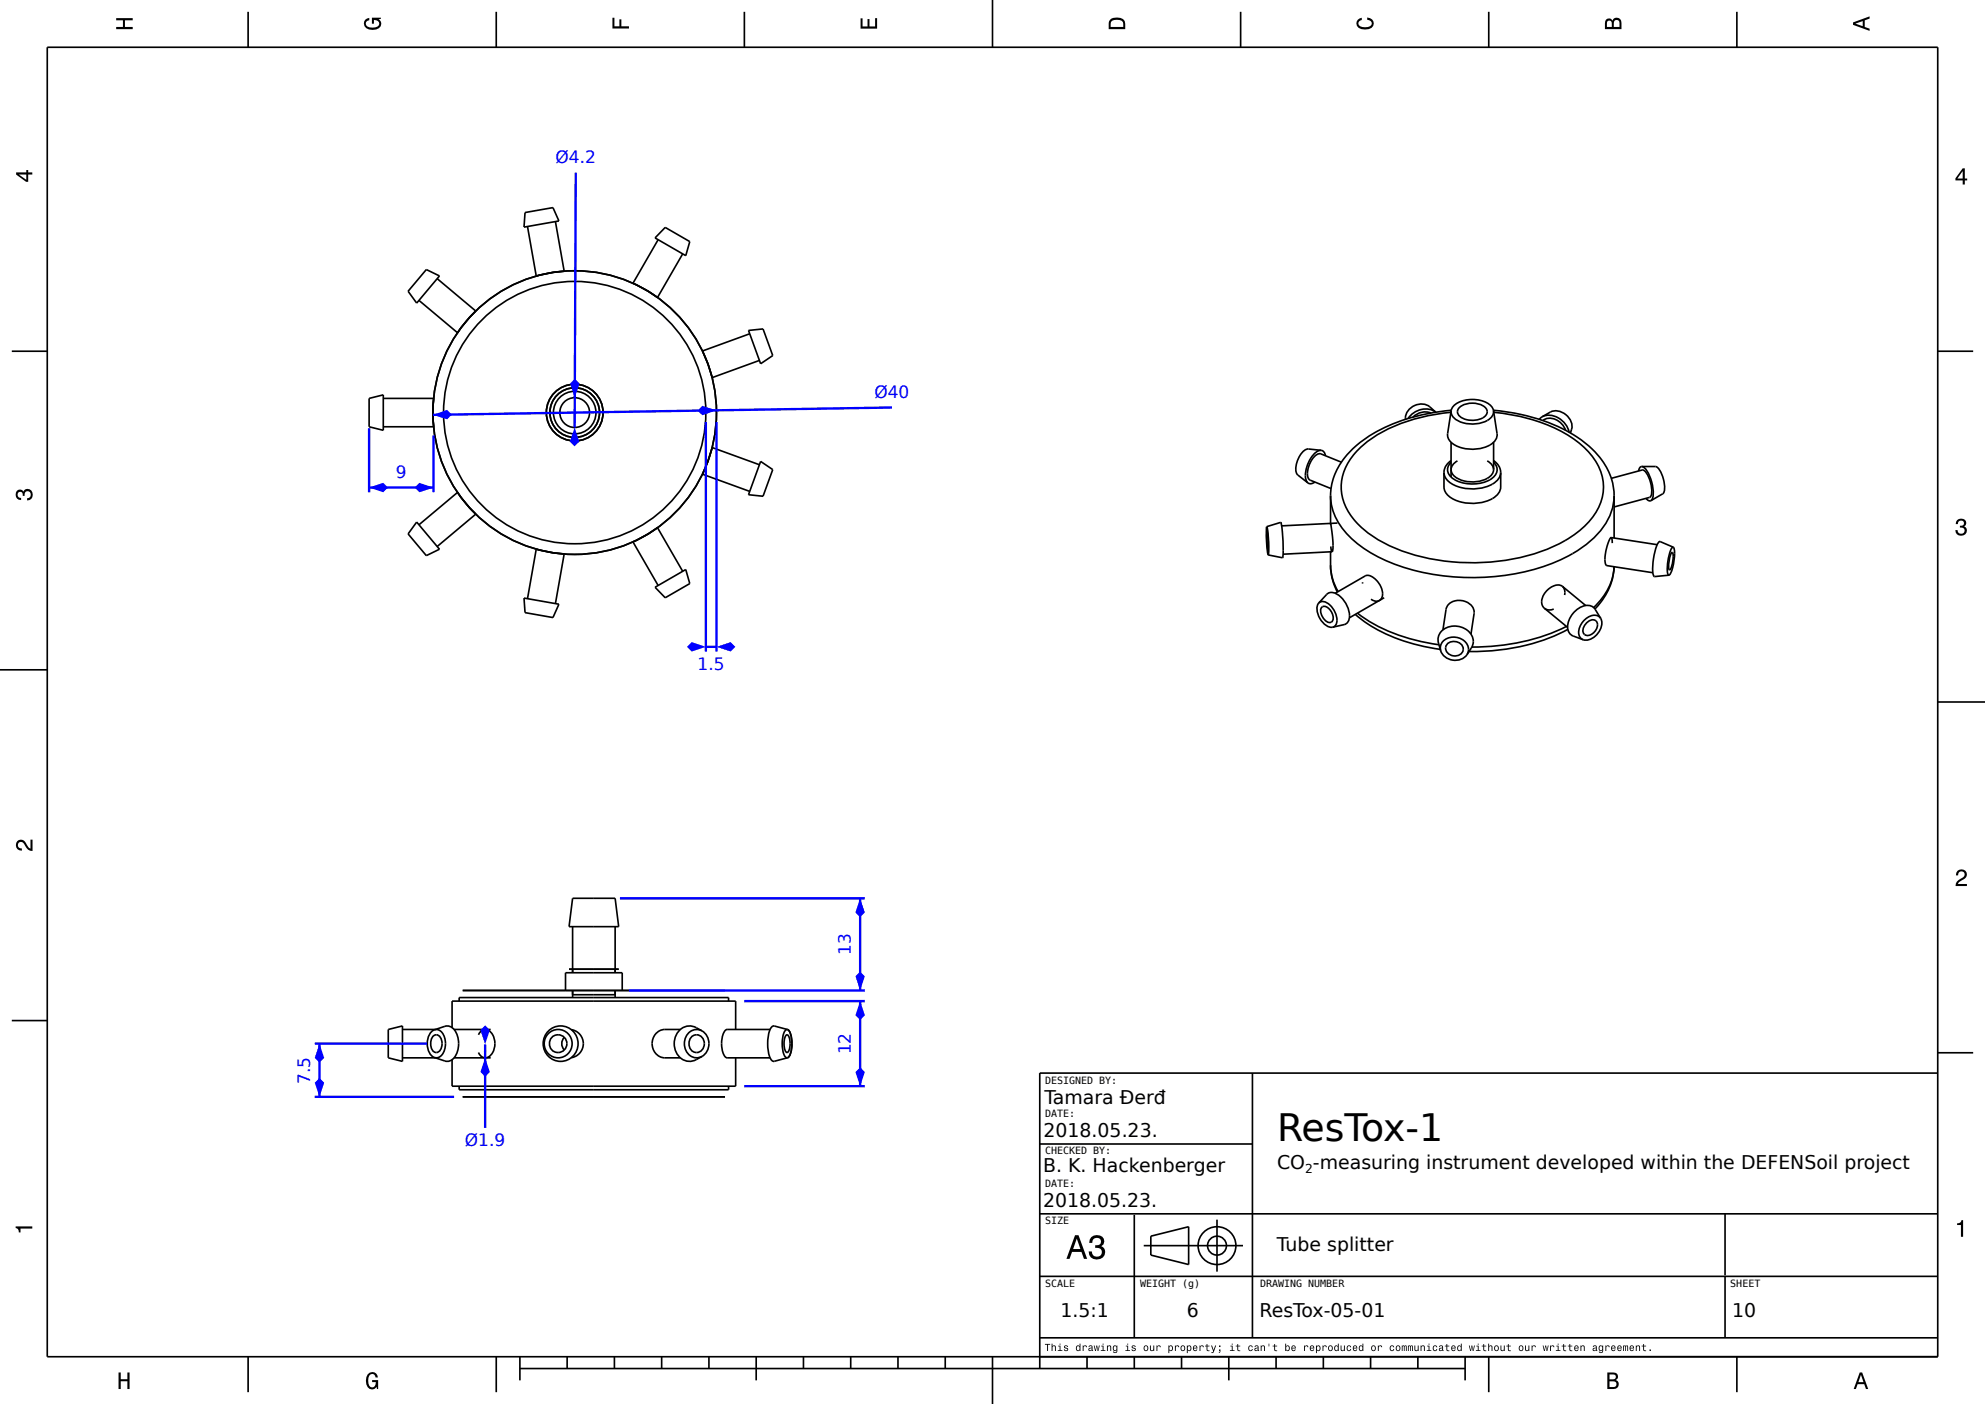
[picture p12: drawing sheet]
<svg xmlns="http://www.w3.org/2000/svg" width="420mm" height="297mm" viewBox="0 0 420 297" stroke-linecap="round" stroke-linejoin="round" font-family="sans-serif">
<g fill="none" stroke="#000" stroke-width=".35">
<path d="M210 0v10M10 10h400v277h-400zM52.5 2.5v7.5M105 2.5v7.5M157.5 2.5v7.5M262.5 2.5v7.5M315 2.5v7.5M367.5 2.5v7.5M90.2 57l2.8 1.4-4.8 5.7-1.9-2.5zM92.5 58.9l8.2 6.9-2 2.1-1.9 2.5-8.2-6.9M111.1 45l5.9-1.1 1.3 2.8-7.4 1.3zM117.5 46.9l1.9 10.5-2.9 .3-3 .7-1.9-10.5"/>
<path d="M139.3 50.7l-5.4 9.2 2.6 1.4 2.6 1.6 5.3-9.2M140.8 48.1l5.1 3-.8 3-6.5-3.8zM2.5 74.3h7.5M158.4 69.9l3-.3 .4 1 1.7 4.6-2.6 1.7zM158.6 70.6l-10 3.7 1.2 2.6 .9 3 10-3.7M410 74.3h7.5M78.1 84.3l3-.8v7.5l-3-.7zM81.1 84.3h10.6l-.1 2.8 .1 3.2h-10.6M160.7 98.3l-10-3.6-.9 2.8-1.2 2.8 10 3.6M160.9 97.6l2.6 1.7-1.7 4.6-.4 1.1-3-.3zM279.5 95.3l-2.7-.3a3.8 3.8 0 0 0-2.5 3.3l-.1 1.3 .2 .7 2.3 1.9M279.5 95.3a3.9 3.9 0 0 0-2.8 2.8 3.9 3.9 0 0 0 0 4.1"/>
<path d="M279.5 95.3a1.18 1.18 0 0 1 1 1.1M283.8 97.8l-4.3-1.8a2.26 2.26 0 0 0-2.2 1.6 3.9 3.9 0 0 0-.3 3.8l4.6 2M297.9 88.5a4.2 4.2 0 0 1 5.9-1.3 3.7 3.7 0 0 0-3.3-1.7 3.2 3.2 0 0 0-3.1 3.2M302.7 87.4a3.5 3.5 0 0 0-3.7 .8M305.5 100v3a3.5 3.5 0 0 0 2.9 3 8.9 8.9 0 0 0 8.3-1.2 2.46 2.46 0 0 0 .8-1.8v-3M305.5 100a3.5 3.5 0 0 0 2.9 2.9 8.9 8.9 0 0 0 8.3-1.2 2.46 2.46 0 0 0 .8-1.7M307 87.2a34.2 34.2 0 0 0-18.5 6.9 11.3 11.3 0 0 0-4.5 10.7 15.3 15.3 0 0 0 8 9.6 42.8 42.8 0 0 0 26.6 4.1 31.9 31.9 0 0 0 16.4-6.9 10.9 10.9 0 0 0 3.9-11.2 15.5 15.5 0 0 0-7.9-8.8 37.4 37.4 0 0 0-14.9-4.4M307 97.4a3.2 3.2 0 0 0-1.5 2.6M307 97.8a2.11 2.11 0 0 0 .6 3.6 7.9 7.9 0 0 0 8.3-.4 2.03 2.03 0 0 0 .1-3.2M307 93.6v7.3M307.1 86.8a35.7 35.7 0 0 0-20.1 7.5 14.2 14.2 0 0 0-5.5 10.6M308.4 97.5a1.97 1.97 0 0 0-1.4 1.9 1.97 1.97 0 0 0 1.5 1.9 7.1 7.1 0 0 0 6.2-.1"/>
<path d="M308.7 86.3a4.4 4.4 0 0 1 5.7 0 1.32 1.32 0 0 1-.6 2.1 4.5 4.5 0 0 1-5.2-.6 1.14 1.14 0 0 1 .1-1.5zM314.7 97.5a2.35 2.35 0 0 1 1.3 1.8M316 86.8a36.1 36.1 0 0 1 20.1 7.5 14.3 14.3 0 0 1 5.4 10.6M316 86.9a2.43 2.43 0 0 1-1.9 2.3 6.4 6.4 0 0 1-6.7-1l-.4-.9v-.4M316 86.9a3.3 3.3 0 0 0-2.8-2.2 6.2 6.2 0 0 0-5.7 1.2l-.5 1M316 86.9l.8 4.8a3.1 3.1 0 0 1-2.9 3 7.4 7.4 0 0 1-7.1-1.4l-.5-1v-.6l.7-4.8M316 97.4a3.1 3.1 0 0 1 1.5 2.6M316 99.3a2.17 2.17 0 0 1-1.3 1.9M316 93.6v5.7M326.3 88.2a3.7 3.7 0 0 1 3.9-1.1 3.3 3.3 0 0 1 2.1 4.5M326.3 88.2l-.6 .5M326.3 88.2a4.3 4.3 0 0 1 5.7 3.2"/>
<path d="M326.5 89a3.2 3.2 0 0 1 4.6 1.5l.2 .5M347.4 98.7h2.9a3.4 3.4 0 0 1 1.7 2.6l.1 .8a2.94 2.94 0 0 1-.3 2.4l-2.5 1.4M347.4 98.7a.9 .9 0 0 0-.7 .9M347.4 98.7a3.5 3.5 0 0 1 1.8 2.5l.6 2.3a2.96 2.96 0 0 1-.5 2.4M88.2 110.4l4.8 5.8-2.8 1.3-1.9-2.3-2-2.3zM88.6 111l8.2-6.8 1.7 2.2 2.2 2.4-8.2 6.8M268 111.4l.4 3.2-.1 2.8M268 111.4v3l.3 3M268 111.4l3-.9 .3 1.3 .2 2.7v2.6l-.1 .9-3.1-.6M268.1 112.5l.2 1.7v2.1l-.2-1.9zM278.2 102a1.19 1.19 0 0 1-1.5 .2M281.5 119.6a12.2 12.2 0 0 0 1.5 5.6"/>
<path d="M281.5 119.6a10.9 10.9 0 0 0 1.6 5.5M281.5 104.9a12.9 12.9 0 0 0 5.1 9.6 35.6 35.6 0 0 0 19.2 7.4 46.9 46.9 0 0 0 25.5-4 18.4 18.4 0 0 0 9.7-9.9l.5-2.1v-1M281.5 104.9v5.8M281.5 116.7v2.9M281.5 110.7v.3M281.5 110.7l.2 1.1a17.1 17.1 0 0 1 .2 4.8l-.1 .1M281.6 115.6l.2 1.1M281.8 116.7l-10.3 .5M283 110.6l-11.8 .6M308.4 101.2h-.1M314.7 101.2h.1M340.9 113.7a8.2 8.2 0 0 0-1.2 5.7l.3 .2 9.7 1.6"/>
<path d="M340.9 113.7l.2 1.2M340.9 113.7l9.7 1.5M340.9 101.2l6.6-1.8a1.6 1.6 0 0 1 1.2 1.2l.5 1.5a4.6 4.6 0 0 1 .1 2.9l-7.8 2.2M341.5 104.9v8.9M348.3 105.4a.9 .9 0 0 0 1 .5M353.6 117l.2-.1a4.5 4.5 0 0 1-.5 3.7 5.2 5.2 0 0 1 .3-3.6zM354 115.8a7.1 7.1 0 0 1-.1 4.3l-.3 .9-.5 .7M354 115.8a3.3 3.3 0 0 0-1 2.3 6.9 6.9 0 0 0 0 3.5l.1 .1M354 115.8l-2.7-1.2a2.23 2.23 0 0 0-1.1 1.8 12.2 12.2 0 0 0-.4 5.3l.3 .3 3-.3M110.9 126.5l7.4 1.3-1.3 2.8-5.6-1h-.3zM111.6 126.6l1.9-10.4 2.7 .6 3.2 .4-1.9 10.5M138.6 124.2l6.5-3.7 .8 3-3.1 1.8-2 1.2z"/>
<path d="M144.4 120.9l-5.3-9.3-2.4 1.6-2.8 1.4 5.4 9.3M279 127.6a1.69 1.69 0 0 1 2.4 .4 4.1 4.1 0 0 1 1.3 4l-.4 .6-.3 .1M279 127.6a3.8 3.8 0 0 0 1.6 4.7l.9 .4h.5M279 127.6l1.7-1.9a2.11 2.11 0 0 1 3 .6 5.3 5.3 0 0 1 1.6 5l-.5 .7-2.8 .7M279.8 128.3a2.15 2.15 0 0 1 2.3 2.4l-.1 .6-.3 .3a1.61 1.61 0 0 1-1.9-1.1 1.61 1.61 0 0 1 0-2.2zM282.5 125.5l6.4-3.7a2.62 2.62 0 0 1 2.8 1.5 3 3 0 0 1 .4 3.6 1.56 1.56 0 0 1-2-.1M286.8 130a33.9 33.9 0 0 0 17.9 7.4M287.2 129.7a36 36 0 0 0 17.3 6.7M288.3 123.2v.2M292.9 126.4l-7.4 4.3M304.8 137.6a2.61 2.61 0 0 1 3.6-2.7 2.46 2.46 0 0 1 2 3.6M304.8 137.6a3.3 3.3 0 0 0 5.6 .9"/>
<path d="M304.8 137.6a3.9 3.9 0 0 1-.2-3.6 4.1 4.1 0 0 1 7.1 1.3v.8a5.1 5.1 0 0 1-1.3 2.4M306 128.9a3 3 0 0 1 4.4-1.5 2.34 2.34 0 0 1 1.5 2.4l-.7 4.3M306 128.9l-.7 4.3M306 128.9h.1M306.5 136a1.96 1.96 0 0 1 3.1 1.5 1.92 1.92 0 0 1-2.1 1.2 1.92 1.92 0 0 1-1.6-1.8l.2-.5zM326.8 128.7a1.91 1.91 0 0 0 2 .1M326.8 128.7l4.9 4M330.6 124a2.83 2.83 0 0 0-3.4 1 2.87 2.87 0 0 0-.7 3.4l.3 .3M330.6 124l.5 .9v1M330.6 124l4.9 4.1M331.4 132.5a44.6 44.6 0 0 1-20 4.4M331.7 133.1a42.8 42.8 0 0 1-20.9 4.7"/>
<path d="M335.5 132a1.5 1.5 0 0 1 2.4-.4 2.24 2.24 0 0 1-2.2 2.8 1.17 1.17 0 0 1-.6-1.8zM337.2 128.5a12.6 12.6 0 0 0 4.3-8.6 13.5 13.5 0 0 1-4 8.9M338.7 130.8a3.5 3.5 0 0 1-3.7 4.5M338.7 130.8a2 2 0 0 0-3 0 3.2 3.2 0 0 0-1.3 4.1l.6 .4M338.7 130.8l-1.2-1.9a2.41 2.41 0 0 0-3.4-.2 4.6 4.6 0 0 0-2.2 4.9l.6 .7 2.5 1M0 141.7h10M410 148.5h10M2.5 215.9h7.5M265 227v56M410 222.7h7.5M410 227h-190v62.5M220 242h45"/>
<path d="M220 256.8h189.9M240 257v26M257.5 258v11M365 256.8v13M220 270h189.9M242 263.5h21M243.5 261.5l8-2v8l-8-2zM365 270v13M52.5 287v7.5M105 287v7.5M110 289.5h200M110 287v5"/>
<path d="M120 287v2.5M130 287v2.5M140 287v2.5M150 287v2.5M160 287v5M170 287v2.5M180 287v2.5M190 287v2.5M200 287v2.5M210 287v10M220 283h189.9M230 287v2.5"/>
<path d="M240 287v2.5M250 287v2.5M260 287v5M270 287v2.5M280 287v2.5M290 287v2.5M300 287v2.5M310 287v5M315 287v7.5M367.5 287v7.5"/>
<circle cx="121.6" cy="87.3" r="4.5"/>
<circle cx="121.6" cy="87.3" r="27.8"/>
<circle cx="121.6" cy="87.3" r="3.2"/>
<circle cx="121.6" cy="87.3" r="5.3"/>
<circle cx="121.6" cy="87.3" r="6"/>
<circle cx="121.6" cy="87.3" r="30"/>
<circle cx="257.5" cy="263.5" r="2"/>
<circle cx="257.5" cy="263.5" r="4"/>
</g>
<g fill="#000">
<path d="M24.6 3.8h3.5v.5h-1.7v1.4h1.7v.5h-3.5v-.5h1.4v-1.4h-1.4z" fill-rule="evenodd"/>
<path d="M77.3 4.2l.8-.4v.5a.71 .71 0 0 0-.7 .5 .71 .71 0 0 0 .4 .8 2.24 2.24 0 0 0 2.4-.3 .86 .86 0 0 0-1.1-1.1v.8h-.4v-1.3h1.9v.3l-.5 .1 .3 .2a1.17 1.17 0 0 1 .2 1.2 1.17 1.17 0 0 1-1 .7 1.9 1.9 0 0 1-2.6-1.3z" fill-rule="evenodd"/>
<path d="M129.6 3.8h.4v1.8h1.1v-1.5h.4v1.5h1.6v.4h-3.5z" fill-rule="evenodd"/>
<path d="M182.1 3.9h.4v1.7h1.1v-1.6h.4v1.6h1.2v-1.8h.4v2.3h-3.5z" fill-rule="evenodd"/>
<path d="M235 4a2.18 2.18 0 0 0-.4 2.2h3.5v-1.2a1.42 1.42 0 0 0-1.8-1.3zM235.3 4.4a2.14 2.14 0 0 1 2.3 .3l.1 1h-2.7l.1-1z" fill-rule="evenodd"/>
<path d="M287.3 4.2l.8-.4v.4a.7 .7 0 0 0-.7 .5 .7 .7 0 0 0 .4 .8 1.69 1.69 0 0 0 2.5-.5 .9 .9 0 0 0-1-.8v-.5a1.24 1.24 0 0 1 1.4 1.1 1.24 1.24 0 0 1-1.1 1.4 2.22 2.22 0 0 1-2.5-.7l-.1-.5z" fill-rule="evenodd"/>
<path d="M339.8 4.2l-.2 .7v1.3h3.5v-1.4a.98 .98 0 0 0-.7-1 .98 .98 0 0 0-1.2 .6 .84 .84 0 0 0-1.4-.2zM340.1 4.5a.54 .54 0 0 1 .7-.1 .54 .54 0 0 1 .2 .6v.7h-1zM341.6 4.4a.62 .62 0 0 1 .7-.1 .62 .62 0 0 1 .4 .6v.8h-1.2z" fill-rule="evenodd"/>
<path d="M392.1 4.7v.6l3.5 1.2v-.4l-1-.4v-1.4l1-.4v-.4zM392.6 5l1.5-.5v1z" fill-rule="evenodd"/>
<path d="M3.4 36.5v.4l2.1 1.6h.5v-1.6h.8v-.4h-.8v-.5h-.4v.5zM4 36.9h1.6v1.1z" fill-rule="evenodd"/>
<path d="M415.3 35.6l-1.6 2.1v.5h1.6v.8h.4v-.8h.5v-.4h-.5v-2.2zM415.3 36.2v1.6h-1.1z" fill-rule="evenodd"/>
<path d="M3.6 103.8a.86 .86 0 0 1 1.4 .2 1.06 1.06 0 0 1 1.2-.5 1.06 1.06 0 0 1 .7 1.2 1.1 1.1 0 0 1-1.2 1.2v-.5a.71 .71 0 0 0 .8-1 .71 .71 0 0 0-1.3-.1v.6h-.4a.61 .61 0 0 0-.3-.8 .61 .61 0 0 0-.8 .2 .61 .61 0 0 0 .2 .9l.6 .1v.5a1.15 1.15 0 0 1-1.2-.7 1.15 1.15 0 0 1 .3-1.3z" fill-rule="evenodd"/>
<path d="M414.1 110a1.08 1.08 0 0 1 1.4-.2 1.08 1.08 0 0 1 .4 1.3l-.3 .3a1.06 1.06 0 0 1 .5 1.2 1.06 1.06 0 0 1-1.2 .7 1.1 1.1 0 0 1-1.2-1.2h.5a.71 .71 0 0 0 1 .8 .71 .71 0 0 0 .1-1.3h-.6v-.4a.61 .61 0 0 0 .8-.3 .61 .61 0 0 0-.2-.8 .61 .61 0 0 0-.9 .2l-.1 .6h-.5z" fill-rule="evenodd"/>
<path d="M3.6 177.9a1.22 1.22 0 0 1 2.1 .8l.3 .5 .5 .3v-1.9h.4v2.4a1.81 1.81 0 0 1-1.8-1.4 .71 .71 0 0 0-.8-.5 .71 .71 0 0 0-.5 .9 .71 .71 0 0 0 .8 .5v.4a1.18 1.18 0 0 1-1.2-.6 1.18 1.18 0 0 1 .2-1.4z" fill-rule="evenodd"/>
<path d="M414.2 184.2a1.18 1.18 0 0 1 1.9 .3 1.18 1.18 0 0 1-1 1.7l-.5 .4-.3 .4h1.9v.4h-2.4a1.8 1.8 0 0 1 1.4-1.7 .71 .71 0 0 0 .5-.9 .71 .71 0 0 0-.9-.5 .71 .71 0 0 0-.5 .9h-.4z" fill-rule="evenodd"/>
<path d="M3.3 259.4h3.5v.5h-2.5v.8h-.3a.77 .77 0 0 0-.7-.9z" fill-rule="evenodd"/>
<path d="M227.5 261.3l-1.9 5h.7l.5-1.5h2l.6 1.5h.6l-1.8-5zM227.8 262l.8 2.2h-1.5zM230.9 261.7l-.3 .5-.1 .7h.6a.91 .91 0 0 1 1.1-1.1 .91 .91 0 0 1 .5 1.4l-1 .2v.6a1.01 1.01 0 0 1 1.4 1 1.01 1.01 0 0 1-1.5 .8l-.5-.6-.1-.5h-.6a1.73 1.73 0 0 0 1.8 1.7 1.73 1.73 0 0 0 1.6-2l-.2-.3-.6-.5a1.29 1.29 0 0 0 .5-1.6 1.29 1.29 0 0 0-1.5-.7l-.6 .1z" fill-rule="evenodd"/>
<path d="M414.1 258.8a.77 .77 0 0 0 .9-.7h.4v3.5h-.5v-2.5h-.8z" fill-rule="evenodd"/>
<path d="M25.1 290.3h.4v1.5h1.5v-1.5h.4v3.5h-.4v-1.6h-1.5v1.6h-.4z" fill-rule="evenodd"/>
<path d="M77.8 290.7a1.2 1.2 0 0 1 1.3-.4 1.2 1.2 0 0 1 .9 1.1h-.5a.71 .71 0 0 0-.6-.7 .71 .71 0 0 0-.8 .3 2.24 2.24 0 0 0 .3 2.4 .86 .86 0 0 0 1.1-1h-.8v-.5h1.3v1.9h-.2l-.1-.4-.2 .2a1.17 1.17 0 0 1-1.2 .3 1.17 1.17 0 0 1-.8-1v-1.6z" fill-rule="evenodd"/>
<path d="M221.1 284.3v.2h.5v1.3h.1v-1.3h.5v-.2zM222.5 284.2v1.6h.2v-.8l.3-.2 .2 .1v.9h.2v-.8a.38 .38 0 0 0-.3-.4 .38 .38 0 0 0-.4 .2v-.6zM223.9 284.7v.1h.3v.8h-.4v.2h1v-.2h-.4v-.9zM224.2 284.2v.3h.2v-.3zM225.2 284.7l-.1 .1a.6 .6 0 0 0 .7 .6 .27 .27 0 0 1-.2 .3 .27 .27 0 0 1-.3-.3h-.2a.42 .42 0 0 0 .6 .4 .42 .42 0 0 0 .1-.6l-.4-.2a.23 .23 0 0 1 .1-.3 .23 .23 0 0 1 .3 .2h.2l-.3-.3zM227.8 284.7a.59 .59 0 0 0-.2 .8 .59 .59 0 0 0 .7 .3l.1-.2v.2h.2v-1.6h-.2v.6l-.3-.2zM227.9 284.9l.1-.1a.42 .42 0 0 1 .4 .4 .42 .42 0 0 1-.4 .4l-.1-.2zM229.1 284.6v1.2h.2v-1h.4l.1 .2h.2a.38 .38 0 0 0-.3-.4 .38 .38 0 0 0-.4 .2v-.2zM230.4 284.7l-.1 .3h.2a.24 .24 0 0 1 .3-.3 .24 .24 0 0 1 .1 .4 .44 .44 0 0 0-.5 .1 .44 .44 0 0 0 .1 .6l.5-.2 .3 .2v-.2l-.2-.9zM230.5 285.4a.25 .25 0 0 1 .5 0 .25 .25 0 0 1-.5 0zM231.4 284.6l.3 1.2h.2l.2-1 .1 1h.2l.3-1.2h-.2l-.2 1-.1-1h-.2l-.2 1-.2-1zM233 284.7v.1h.3v.8h-.4v.2h1v-.2h-.4v-.9zM233.3 284.2v.3h.2v-.3zM234.2 284.6v1.2h.2v-.8l.3-.2 .2 .1v.9h.2v-.8a.38 .38 0 0 0-.2-.4 .38 .38 0 0 0-.5 .2v-.2zM235.6 284.7a.59 .59 0 0 0-.2 .8 .59 .59 0 0 0 .7 .3l.1-.2a.31 .31 0 0 1-.1 .4 .31 .31 0 0 1-.4-.1h-.2a.47 .47 0 0 0 .5 .3 .47 .47 0 0 0 .4-.5v-1.1h-.2v.2l-.3-.2zM235.7 284.9l.1-.1a.42 .42 0 0 1 .4 .4 .42 .42 0 0 1-.4 .4l-.1-.2zM238.2 284.7v.1h.3v.8h-.4v.2h1v-.2h-.4v-.9zM238.5 284.2v.3h.2v-.3zM239.5 284.7v.1a.6 .6 0 0 0 .6 .6 .27 .27 0 0 1-.2 .3 .27 .27 0 0 1-.3-.3h-.2a.42 .42 0 0 0 .6 .4 .42 .42 0 0 0 .1-.6l-.4-.2a.23 .23 0 0 1 .1-.3 .23 .23 0 0 1 .3 .2h.2l-.3-.3zM242.1 284.7a.57 .57 0 0 0 0 .9 .57 .57 0 0 0 .8-.1l.1-.3a.51 .51 0 0 0-.3-.6 .51 .51 0 0 0-.6 .1zM242.2 284.9l.1-.1a.42 .42 0 0 1 .5 .4 .42 .42 0 0 1-.5 .4l-.1-.2zM243.3 284.6v.8a.38 .38 0 0 0 .3 .4 .38 .38 0 0 0 .4-.2v.2h.2v-1.2h-.2v.9l-.3 .2-.2-.2v-.9zM244.7 284.6v1.2h.2l.1-1h.3l.1 .2h.2a.38 .38 0 0 0-.3-.4 .38 .38 0 0 0-.4 .2v-.2zM247.2 284.6v1.6h.2v-.6l.1 .1a.53 .53 0 0 0 .7-.5 .53 .53 0 0 0-.7-.5l-.1 .1v-.2zM247.5 284.9l.1-.1a.42 .42 0 0 1 .4 .4 .42 .42 0 0 1-.4 .4l-.2-.2zM248.6 284.6v1.2h.2l.1-1h.3l.1 .2h.2a.38 .38 0 0 0-.3-.4 .38 .38 0 0 0-.4 .2v-.2zM249.9 284.7a.57 .57 0 0 0 0 .9 .57 .57 0 0 0 .8-.1l.1-.3a.51 .51 0 0 0-.3-.6 .51 .51 0 0 0-.6 .1zM250 284.9l.1-.1a.42 .42 0 0 1 .5 .4 .42 .42 0 0 1-.5 .4l-.1-.2zM251.1 284.6v1.6h.2v-.6l.1 .1a.53 .53 0 0 0 .7-.5 .53 .53 0 0 0-.7-.5l-.1 .1v-.2zM251.4 284.9l.1-.1a.42 .42 0 0 1 .4 .4 .42 .42 0 0 1-.4 .4l-.2-.2zM252.5 284.7a.57 .57 0 0 0-.1 .9 .57 .57 0 0 0 .9 0v-.1l-.5 .1-.2-.3 .8-.1a.48 .48 0 0 0-.3-.6 .48 .48 0 0 0-.6 .1zM252.7 284.8h.3l.2 .3h-.6zM253.8 284.6v1.2h.2l.1-1h.3l.1 .2h.2a.38 .38 0 0 0-.3-.4 .38 .38 0 0 0-.4 .2v-.2zM255.3 284.3v.4h-.3v.1h.3l.1 .9 .5 .1v-.1l-.4-.1v-.2v-.6h.4v-.1h-.4v-.4zM256.2 284.6l.5 1.3-.1 .1h-.3v.2h.3l.7-1.6h-.2l-.3 1-.3-1zM257.9 284.6v.3h.3v-.3zM257.9 285.5v.3h.2l-.2 .4 .2-.1 .1-.3v-.3zM260.3 284.7v.1h.3v.8h-.4v.2h1v-.2h-.4v-.9zM260.6 284.2v.3h.2v-.3zM261.8 284.3v.4h-.3v.1h.3l.1 .9 .5 .1v-.1l-.4-.1v-.2v-.6h.4v-.1h-.4v-.4zM264.2 284.7a.57 .57 0 0 0 0 .9 .57 .57 0 0 0 .8 0l.1-.2h-.2l-.1 .2a.39 .39 0 0 1-.5-.4 .39 .39 0 0 1 .5-.4l.1 .2h.2l-.3-.4zM265.6 284.7l-.1 .3h.1a.24 .24 0 0 1 .3-.3 .24 .24 0 0 1 .2 .4 .44 .44 0 0 0-.6 .1 .44 .44 0 0 0 .1 .6l.5-.2 .3 .2v-.2l-.2-.9zM265.6 285.4a.25 .25 0 0 1 .5 0 .25 .25 0 0 1-.5 0zM266.7 284.6v1.2h.2l.1-.8 .2-.2 .2 .1 .1 .9h.1v-.8a.38 .38 0 0 0-.2-.4 .38 .38 0 0 0-.5 .2v-.2zM268.4 284.2v.6h.2v-.6zM269.6 284.3v.4h-.3v.1h.3l.1 .9 .5 .1v-.1l-.4-.1v-.2v-.6h.4v-.1h-.4v-.4zM271.9 284.2v1.6h.2v-.2a.4 .4 0 0 0 .5 .2 .4 .4 0 0 0 .3-.3v-.3a.48 .48 0 0 0-.6-.6l-.2 .2v-.6zM272.2 284.9l.1-.1a.42 .42 0 0 1 .4 .4 .42 .42 0 0 1-.4 .4l-.2-.2zM273.3 284.7a.57 .57 0 0 0 0 .9 .57 .57 0 0 0 .8 0l.1-.1-.6 .1-.2-.3 .8-.1a.48 .48 0 0 0-.3-.6 .48 .48 0 0 0-.6 .1zM273.5 284.8h.3l.2 .3h-.6zM275.9 284.6v1.2h.2l.1-1h.3l.1 .2h.2a.38 .38 0 0 0-.3-.4 .38 .38 0 0 0-.4 .2v-.2zM277.3 284.7a.57 .57 0 0 0-.1 .9 .57 .57 0 0 0 .8 0l.1-.1-.6 .1-.2-.3 .8-.1a.48 .48 0 0 0-.3-.6 .48 .48 0 0 0-.5 .1zM277.4 284.8h.3l.2 .3h-.6zM278.4 284.6v1.6h.2v-.6l.1 .1a.53 .53 0 0 0 .7-.5 .53 .53 0 0 0-.7-.5l-.1 .1v-.2zM278.7 284.9l.1-.1a.42 .42 0 0 1 .4 .4 .42 .42 0 0 1-.4 .4l-.1-.2zM279.8 284.6v1.2h.2l.1-1h.3l.1 .2h.2a.38 .38 0 0 0-.3-.4 .38 .38 0 0 0-.4 .2v-.2zM281.1 284.7a.57 .57 0 0 0 0 .9 .57 .57 0 0 0 .9-.1v-.3a.51 .51 0 0 0-.3-.6 .51 .51 0 0 0-.6 .1zM281.3 284.9l.1-.1a.42 .42 0 0 1 .4 .4 .42 .42 0 0 1-.4 .4l-.2-.2zM282.4 284.7a.59 .59 0 0 0-.1 .8 .59 .59 0 0 0 .6 .3l.2-.2v.2h.2v-1.6h-.2v.6l-.4-.2zM282.6 284.9l.1-.1a.42 .42 0 0 1 .4 .4 .42 .42 0 0 1-.4 .4l-.2-.2zM283.7 284.6v.8a.38 .38 0 0 0 .2 .4 .38 .38 0 0 0 .5-.2v.2h.2v-1.2h-.2l-.1 .9-.2 .2-.2-.2-.1-.9zM285.1 284.7a.57 .57 0 0 0-.1 .9 .57 .57 0 0 0 .8 0l.1-.2h-.2l-.1 .2a.4 .4 0 0 1-.5-.4 .4 .4 0 0 1 .5-.4l.1 .2h.2l-.3-.4zM286.4 284.7a.57 .57 0 0 0-.1 .9 .57 .57 0 0 0 .8 0l.1-.1-.6 .1-.2-.3 .8-.1a.48 .48 0 0 0-.3-.6 .48 .48 0 0 0-.5 .1zM286.5 284.8h.3l.2 .3h-.6zM287.6 284.7a.59 .59 0 0 0-.1 .8 .59 .59 0 0 0 .6 .3l.2-.2v.2h.2v-1.6h-.2v.6l-.4-.2zM287.8 284.9l.1-.1a.42 .42 0 0 1 .4 .4 .42 .42 0 0 1-.4 .4l-.2-.2zM290.2 284.7a.57 .57 0 0 0 0 .9 .57 .57 0 0 0 .9-.1v-.3a.51 .51 0 0 0-.2-.6 .51 .51 0 0 0-.7 .1zM290.4 284.9l.1-.1a.42 .42 0 0 1 .4 .4 .42 .42 0 0 1-.4 .4l-.2-.2zM291.5 284.6v1.2h.2l.1-1h.3l.2 .2h.1a.38 .38 0 0 0-.3-.4 .38 .38 0 0 0-.4 .2v-.2zM294.2 284.7a.57 .57 0 0 0-.1 .9 .57 .57 0 0 0 .9 0v-.2h-.2l-.1 .2a.39 .39 0 0 1-.5-.4 .39 .39 0 0 1 .5-.4l.1 .2h.2l-.3-.4zM295.4 284.7a.57 .57 0 0 0 0 .9 .57 .57 0 0 0 .9-.1v-.3a.51 .51 0 0 0-.2-.6 .51 .51 0 0 0-.7 .1zM295.6 284.9l.1-.1a.42 .42 0 0 1 .4 .4 .42 .42 0 0 1-.4 .4l-.2-.2zM296.6 284.6v1.2h.2v-.9l.1-.2 .1 1.1h.2v-.9l.2-.2 .1 1.1h.1l-.1-1.2-.3 .2-.2-.2-.2 .1zM297.9 284.6v1.2h.2v-.9l.1-.2 .1 1.1h.2v-.9l.2-.2 .1 1.1h.1l-.1-1.2-.3 .2-.2-.2-.2 .1zM299.3 284.6v.8a.38 .38 0 0 0 .2 .4 .38 .38 0 0 0 .5-.2v.2h.2v-1.2h-.2v.9l-.3 .2-.2-.2v-.9zM300.6 284.6v1.2h.2v-.8l.3-.2 .2 .1v.9h.2v-.8a.38 .38 0 0 0-.3-.4 .38 .38 0 0 0-.4 .2v-.2zM302 284.7v.1h.3v.8h-.4v.2h.9v-.2h-.3v-.9zM302.3 284.2v.3h.2v-.3zM303.3 284.7a.57 .57 0 0 0-.1 .9 .57 .57 0 0 0 .9 0v-.2h-.2l-.1 .2a.4 .4 0 0 1-.5-.4 .4 .4 0 0 1 .5-.4l.1 .2h.2l-.3-.4zM304.6 284.7l-.1 .3h.2a.24 .24 0 0 1 .2-.3 .24 .24 0 0 1 .2 .4 .44 .44 0 0 0-.6 .1 .44 .44 0 0 0 .1 .6l.6-.2 .3 .2v-.2l-.3-.9zM304.6 285.4a.25 .25 0 0 1 .5 0 .25 .25 0 0 1-.5 0zM306 284.3v.4h-.3v.1h.3l.1 .9 .6 .1v-.1l-.4-.1-.1-.2v-.6h.5v-.1h-.5v-.4zM307.2 284.7a.57 .57 0 0 0-.1 .9 .57 .57 0 0 0 .8 0l.1-.1-.6 .1-.2-.3 .8-.1a.48 .48 0 0 0-.2-.6 .48 .48 0 0 0-.6 .1zM307.3 284.8h.3l.2 .3h-.6zM308.4 284.7a.59 .59 0 0 0-.1 .8 .59 .59 0 0 0 .7 .3l.1-.2v.2h.2v-1.6h-.2v.6l-.3-.2zM308.6 284.9l.1-.1a.42 .42 0 0 1 .4 .4 .42 .42 0 0 1-.4 .4l-.2-.2zM310.8 284.6l.3 1.2h.2l.1-1 .2 1h.2l.3-1.2h-.2l-.2 1-.2-1h-.2l-.1 1-.2-1zM312.4 284.7v.1h.3v.8h-.4v.2h1v-.2h-.4v-.9zM312.7 284.2v.3h.2v-.3zM313.8 284.3v.4h-.3v.1h.3l.1 .9 .6 .1v-.1l-.4-.1-.1-.2v-.6h.5v-.1h-.5v-.4zM314.9 284.2v1.6h.2v-.8l.3-.2 .2 .1v.9h.2v-.8a.38 .38 0 0 0-.3-.4 .38 .38 0 0 0-.4 .2v-.6zM316.3 284.7a.57 .57 0 0 0-.1 .9 .57 .57 0 0 0 .9-.1v-.3a.51 .51 0 0 0-.2-.6 .51 .51 0 0 0-.6 .1zM316.4 284.9l.1-.1a.42 .42 0 0 1 .4 .4 .42 .42 0 0 1-.4 .4l-.2-.2zM317.5 284.6v.8a.38 .38 0 0 0 .2 .4 .38 .38 0 0 0 .5-.2v.2h.2v-1.2h-.2v.9l-.3 .2-.2-.2v-.9zM319 284.3v.4h-.3v.1h.3l.1 .9 .6 .1v-.1l-.4-.1-.1-.2v-.6h.5v-.1h-.5v-.4zM321.5 284.7a.57 .57 0 0 0-.1 .9 .57 .57 0 0 0 .9-.1v-.3a.51 .51 0 0 0-.2-.6 .51 .51 0 0 0-.6 .1zM321.6 284.9l.1-.1a.42 .42 0 0 1 .4 .4 .42 .42 0 0 1-.4 .4l-.2-.2zM322.7 284.6v.8a.38 .38 0 0 0 .3 .4 .38 .38 0 0 0 .4-.2v.2h.2v-1.2h-.2v.9l-.3 .2-.2-.2v-.9zM324.1 284.6v1.2h.2v-1h.4l.1 .2h.2a.38 .38 0 0 0-.3-.4 .38 .38 0 0 0-.5 .2v-.2zM326.4 284.6l.3 1.2h.2l.1-1 .2 1h.2l.3-1.2h-.2l-.2 1-.2-1h-.2l-.1 1-.2-1zM328 284.6v1.2h.2v-1h.4l.1 .2h.2a.38 .38 0 0 0-.3-.4 .38 .38 0 0 0-.5 .2v-.2zM329.3 284.7v.1h.3v.8h-.4v.2h1v-.2h-.4v-.9zM329.6 284.2v.3h.2v-.3zM330.8 284.3v.4h-.4v.1h.4v.9l.6 .1v-.1l-.4-.1-.1-.2v-.6h.5v-.1h-.5v-.4zM332.1 284.3v.4h-.4v.1h.4v.9l.6 .1v-.1l-.4-.1-.1-.2v-.6h.5v-.1h-.5v-.4zM333.2 284.7a.57 .57 0 0 0-.1 .9 .57 .57 0 0 0 .9 0v-.1l-.6 .1-.1-.3 .7-.1a.48 .48 0 0 0-.2-.6 .48 .48 0 0 0-.6 .1zM333.4 284.8h.3l.1 .3h-.5zM334.4 284.6v1.2h.2v-.8l.3-.2 .2 .1v.9h.2v-.8a.38 .38 0 0 0-.3-.4 .38 .38 0 0 0-.4 .2v-.2zM337.1 284.7l-.1 .3h.2a.24 .24 0 0 1 .3-.3 .24 .24 0 0 1 .1 .4 .44 .44 0 0 0-.5 .1 .44 .44 0 0 0 .1 .6l.5-.2 .3 .2v-.2l-.2-.9zM337.2 285.4a.26 .26 0 0 1 .5 0 .26 .26 0 0 1-.5 0zM338.4 284.7a.59 .59 0 0 0-.2 .8 .59 .59 0 0 0 .7 .3l.1-.2a.31 .31 0 0 1-.1 .4 .31 .31 0 0 1-.4-.1h-.2a.47 .47 0 0 0 .5 .3 .47 .47 0 0 0 .4-.5v-1.1h-.2v.2l-.3-.2zM338.5 284.9l.1-.1a.42 .42 0 0 1 .4 .4 .42 .42 0 0 1-.4 .4l-.1-.2zM339.7 284.6v1.2h.2v-1h.4l.1 .2h.2a.38 .38 0 0 0-.3-.4 .38 .38 0 0 0-.4 .2v-.2zM341 284.7a.57 .57 0 0 0-.1 .9 .57 .57 0 0 0 .9 0v-.1l-.5 .1-.2-.3 .7-.1a.48 .48 0 0 0-.2-.6 .48 .48 0 0 0-.6 .1zM341.2 284.8h.3l.1 .3h-.5zM342.3 284.7a.57 .57 0 0 0-.1 .9 .57 .57 0 0 0 .9 0v-.1l-.5 .1-.2-.3 .7-.1a.48 .48 0 0 0-.2-.6 .48 .48 0 0 0-.6 .1zM342.5 284.8h.3l.1 .3h-.5zM343.4 284.6v1.2h.2v-.9l.2-.2 .1 1.1h.1l.1-.9 .1-.2 .1 1.1h.2l-.1-1.2-.4 .2-.2-.2-.2 .1zM344.9 284.7a.57 .57 0 0 0-.1 .9 .57 .57 0 0 0 .9 0v-.1l-.5 .1-.2-.3 .7-.1a.48 .48 0 0 0-.2-.6 .48 .48 0 0 0-.6 .1zM345.1 284.8h.3l.1 .3h-.5zM346.1 284.6v1.2h.2v-.8l.3-.2 .2 .1v.9h.2v-.8a.38 .38 0 0 0-.2-.4 .38 .38 0 0 0-.5 .2v-.2zM347.7 284.3v.4h-.4v.1h.4v.9l.6 .1v-.1l-.4-.1v-.2v-.6h.4v-.1h-.4v-.4zM349 285.5v.3h.3v-.3z" fill-rule="evenodd"/>
<path d="M340.1 290.3v3.5h1.3a.98 .98 0 0 0 1.1-.7 .98 .98 0 0 0-.6-1.2 .86 .86 0 0 0 .4-1 .86 .86 0 0 0-1-.6zM340.5 290.8h.8a.53 .53 0 0 1 .6 .5 .53 .53 0 0 1-.7 .5h-.7zM340.5 292.2h.8a.61 .61 0 0 1 .7 .6 .61 .61 0 0 1-.7 .6h-.8z" fill-rule="evenodd"/>
<path d="M393.5 290.3l-1.3 3.5h.5l.4-1h1.3l.4 1h.5l-1.3-3.5zM393.7 290.8l.6 1.6h-1.1z" fill-rule="evenodd"/>
</g>
<circle cx="121.6" cy="87.3" r=".25" fill="#00f"/>
<path d="M91.6 87.8l97.1-1.6z" fill="#000"/>
<path d="M188.7 86.2l-97.1 1.6" fill="none" stroke="#00f" stroke-width=".5"/>
<g fill="#00f">
<path d="M148.6 85.8l3 1-3 1-1-.9z"/>
<path d="M91.6 87.8l3-1.1 1 1-1 1z"/>
<circle cx="121.6" cy="87.3" r=".25"/>
</g>
<path d="M121.7 36.5v53.9" fill="none" stroke="#000" stroke-width=".24"/>
<path d="M121.8 36.5l-.2 53.9" fill="none" stroke="#00f" stroke-width=".5"/>
<g fill="#00f">
<path d="M120.6 81.1l1-1 1 1-1 3z"/>
<path d="M121.6 90.4l1 3-1 1-1-1z"/>
</g>
<path d="M149.3 89.3v48.5M151.6 89.3v48.5M149.3 136.8h2.3" fill="none" stroke="#00f" stroke-width=".5"/>
<g fill="#00f">
<path d="M151.6 136.8l3-1 1 1-1 1z"/>
<path d="M146.3 135.8l3 1-3 1-.9-1z"/>
</g>
<path d="M78.1 90.6v13.5M91.7 92.1v12M78.1 103.1h13.6" fill="none" stroke="#00f" stroke-width=".5"/>
<g fill="#00f">
<path d="M88.7 102.1l3 1-3 1-1-1z"/>
<path d="M78.1 103.1l3-1 1 1-1 1z"/>
</g>
<g fill="none" stroke="#000" stroke-width=".35">
<path d="M121.2 190h9l.7 6h-10.5zM121.2 196v9.8M130.2 196v9.8M82.2 217.8l3-.8v7.5l-3-.7zM85.2 217.8h6.9M91.8 219.1a1.15 1.15 0 0 1 1.7 1.1 1.89 1.89 0 0 1-1.2 2.4 1.61 1.61 0 0 1-1.2-1.8l.3-1.3zM91.9 217.8a1.95 1.95 0 0 1 2.2 1.9 3.3 3.3 0 0 1-1.5 4h-.7M91.9 217.8a3.6 3.6 0 0 0-1.1 4.9l.7 .8 .4 .2M91.9 217.8l2.2-.7a2.35 2.35 0 0 1 2.7 2.1 4.7 4.7 0 0 1-1.4 5.1l-.8 .2-2.7-.8M95.7 217.4v-5.6h60v6M96.1 217.8h7.7M97.2 211.8v-.8h57v.8"/>
<path d="M97.9 209.5h55.5M101.2 218.9a1.56 1.56 0 0 1 1.5-1.1 1.56 1.56 0 0 1 1.5 1.1 3.4 3.4 0 0 1-1.3 4.8 1.55 1.55 0 0 1-1.7-1.1M119.4 219.4a1.89 1.89 0 0 0 0 2.7M119.7 209.5v-3.7h12v3.7M120.4 205h10.5M120.9 217.8a3 3 0 0 1 2.5 3 3 3 0 0 1-2.5 2.9M121.2 209.5v1.5M121.2 210.4h9M130.2 209.5v1.5M144 217.8h-3.3a3 3 0 0 0-2.7 3 3 3 0 0 0 2.7 3h3.3M146.3 219.4a1.74 1.74 0 0 1 2.3 .1 1.74 1.74 0 0 1 .2 2.2 1.57 1.57 0 0 1-1.8 .9 1.57 1.57 0 0 1-1.2-1.5l.2-1.2zM148.5 218.1a3.2 3.2 0 0 1 0 5.4"/>
<path d="M148.5 218.1a2.7 2.7 0 0 0-2.8 .4 2.7 2.7 0 0 0-.9 2.8 2.58 2.58 0 0 0 3.7 2.2M148.5 218.1a4 4 0 0 0-3.3-1 3.9 3.9 0 0 0-2.5 3.7 3.9 3.9 0 0 0 2.5 3.6 3.7 3.7 0 0 0 3.3-.9M162.9 217.8h-9.1a2.67 2.67 0 0 0-1.1 2.5 4.1 4.1 0 0 0 1 3.4l9.2 .1M166.3 219l.2-.1a2.47 2.47 0 0 1 .6 2.5 1.33 1.33 0 0 1-.6 1.2 2.47 2.47 0 0 1-.6-2.4zM166.6 217.8a3.5 3.5 0 0 1 1 3l-.1 .7a2.96 2.96 0 0 1-.9 2.3M166.6 217.8a1.49 1.49 0 0 0-1 1.5 6.1 6.1 0 0 0 .6 4.3l.4 .2M166.6 217.8l-2.8-.8a1.75 1.75 0 0 0-1.2 1.8 7.8 7.8 0 0 0 .7 5.5l.5 .2 2.8-.7M85.2 223.8h6.9M96.1 223.8h7.7M97.2 229.8v.7h57v-.7M97.9 232h55.5M155.7 223.8v6h-60v-5.6"/>
<circle cx="118.1" cy="220.8" r="1.88"/>
<circle cx="118.1" cy="220.8" r="2.98"/>
<circle cx="118.6" cy="220.7" r="3.7"/>
</g>
<path d="M131.2 190h51.8M182 190v19.5M133.1 209.5h49.9" fill="none" stroke="#00f" stroke-width=".5"/>
<g fill="#00f">
<path d="M181 206.5l1-1 1 1-1 3z"/>
<path d="M182 190l1 3-1 1-1-1z"/>
</g>
<path d="M157.5 211.8h25.5M182 211.8v18M157.5 229.8h25.5" fill="none" stroke="#00f" stroke-width=".5"/>
<g fill="#00f">
<path d="M181 226.8l1-1 1 1-1 3z"/>
<path d="M182 211.8l1 3-1 1-1-1z"/>
</g>
<path d="M66.6 220.8h23.7M66.6 232h29.5M67.6 220.8v11.2" fill="none" stroke="#00f" stroke-width=".5"/>
<g fill="#00f">
<path d="M66.6 229l1-1 1 1-1 3z"/>
<path d="M67.6 220.8l1 3-1 1-1-1z"/>
<circle cx="102.6" cy="222.3" r=".25"/>
</g>
<path d="M102.6 220.9v17.7" fill="none" stroke="#00f" stroke-width=".5"/>
<g fill="#00f">
<path d="M102.6 223.8l1 3-1 1-1-1z"/>
<path d="M101.6 217.9l1-1 1 1-1 3z"/>
</g>
<text font-size="8" x="270.2" y="241.3">ResTox-1</text>
<g font-size="4">
<text x="221" y="233.5">Tamara Đerđ</text>
<text x="220.8" y="240.5">2018.05.23.</text>
<text x="220.7" y="247.9">B. K. Hackenberger</text>
<text x="270.2" y="247.3">CO -measuring instrument developed within the DEFENSoil project</text>
<text x="220.7" y="255.4">2018.05.23.</text>
<text x="270.2" y="264.7">Tube splitter</text>
<text x="224.4" y="278.6">1.5:1</text>
<text x="251.1" y="278.6">6</text>
<text x="266.5" y="278.6">ResTox-05-01</text>
<text x="366.5" y="278.6">10</text>
</g>
<g font-size="3.6" fill="#00f">
<text x="117.5" y="34.5">Ø4.2</text>
<text x="185" y="84.2">Ø40</text>
<text x="83.8" y="101.1">9</text>
<text x="147.6" y="141.7">1.5</text>
<text x="180" y="202.1" transform="rotate(-90 180 202.1)">13</text>
<text x="180" y="223.1" transform="rotate(-90 180 223.1)">12</text>
<text x="65.6" y="229.3" transform="rotate(-90 65.6 229.3)">7.5</text>
<text x="98.4" y="242.4">Ø1.9</text>
</g>
<text font-size="2.6" x="276.1" y="248.1">2</text>
<g font-size="2.1">
<text x="221.1" y="229.3">DESIGNED BY:</text>
<text x="221.1" y="236.2">DATE:</text>
<text x="221.1" y="244.1">CHECKED BY:</text>
<text x="221.1" y="251">DATE:</text>
<text x="221.1" y="258.9">SIZE</text>
<text x="221.1" y="272.2">SCALE</text>
<text x="241.2" y="272.2">WEIGHT (g)</text>
<text x="266.6" y="272.2">DRAWING NUMBER</text>
<text x="366.1" y="272.2">SHEET</text>
</g>
</svg>
